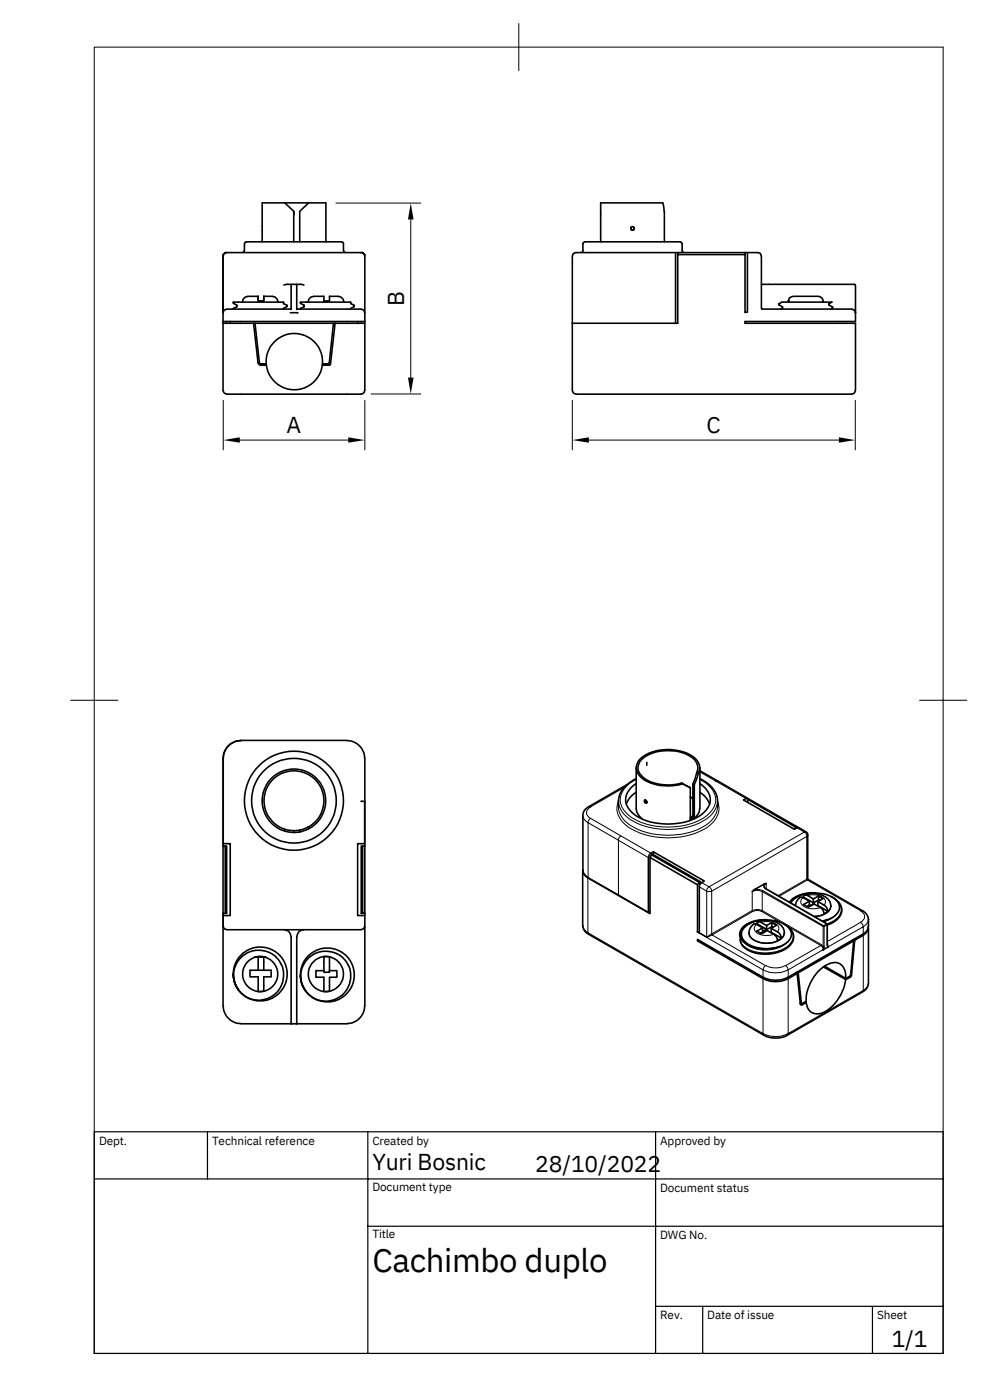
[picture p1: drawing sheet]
<svg xmlns="http://www.w3.org/2000/svg" width="210mm" height="297mm" viewBox="0 0 210 297" stroke-linecap="round" stroke-linejoin="round" font-family="sans-serif">
<g fill="none" stroke="#000" stroke-width=".34">
<path d="M47.3 54.3v11.9M47.5 53.9l-.2 .1v14.2M48.1 53.6l-.5 .2-.2 .5M51.8 53.2l-.1 .3-.2 .1M52.2 51.3h20.3M52.2 51.4h-.2l-.1 .3v1.5M60.4 43.1l1.9 1.7v6.5M62.4 44.9v.7M65.5 43.1l-1.9 1.7v6.5M65.5 43.1h3.7v8.2M65.5 43.1h-9.9v8.2M72.5 51.4h.3l.1 .3v1.5"/>
<path d="M72.9 53.2l.1 .3 .3 .1M76.7 53.6l.6 .3 .1 .4M77.1 53.7l-.1-.1h-29.2l-.2 .2M77.2 53.9l.2 .1v14.2M121.4 54.3v28.6M124.1 51.4l-.4 .3v1.5l-.1 .3-.2 .1M124.1 51.3h20.3M140.6 43.1l.3 1.8M140.7 43.1h-13.2v8.2M141 44.8v6.5M143.4 53.6v15M143.8 53.6h-19.9a3.3 3.3 0 0 0-2.2 .2l-.2 .5"/>
<path d="M144.4 51.4h.2l.1 .3M144.8 51.7v1.5v.3l.3 .1M158.1 53.6h2.7l.4 .1 .3 .6M158.1 53.6h-14.3v.4M158.1 53.6v.4M158.6 53.6v12.6h-.5M161.6 54.3l.1 11.3h17.4a2.82 2.82 0 0 1 2.2 .3l.2 .5M47.3 68.6h30.1M47.3 68.2v14.7M47.3 68.2h30.1M48.1 68.2v.4M48.9 68.2v.4"/>
<path d="M52.6 62.9h2.2M52.6 62.9a1.24 1.24 0 0 0-1.2 1.2M53.8 68.6l.9 8.4 .4 .5h1.4M54.1 68.6l.9 8.4 .3 .2h1.1M54.8 62.9v1h1.2v-1M56 62.9v1h-1.2v-1M56 62.9h1.8M56 62.9h.1M57.8 62.9a1.16 1.16 0 0 1 1.1 1.1M59 64v.1M60.1 65.6l.8-.6-.1-.2-.6-.3v-.4h-9.9a.51 .51 0 0 0-.8 .2l.8 .5v.2l-.8 .6M61.6 66.4h1.6"/>
<path d="M61.7 65.5v.1h-12.5a1.77 1.77 0 0 0-1.7 .4l-.1 .4M61.9 60.3h-1.1l-.5 .2M61.9 60.4l-.1 .1v5.2M61.9 60.3h.9M62.8 60.3h1.2l.5 .2M62.8 60.4l.2 .1v5.2M63 65.5l.1 .1h12.4a1.77 1.77 0 0 1 1.8 .4l.1 .4M66.5 62.9h2.2v1M66.5 62.9a1.16 1.16 0 0 0-1.1 1.2M68.7 63.9h1.2M70.8 68.6l-.9 8.4-.2 .2h-1.3M71.1 68.6l-1 8.7-.2 .2h-1.5"/>
<path d="M71.8 62.9a1.16 1.16 0 0 1 1.1 1.2M71.8 62.9h-1.9v1h-1.2M74.4 65.6l.1-.2 .7-.3-.1-.3-.6-.3a.38 .38 0 0 0-.2-.4 .38 .38 0 0 0-.4 0h-10.1v.3l.7 .4v.3l-.8 .5M75.9 68.2v.4zM76.7 68.2v.4M77.4 68.2v14.7l-.4 .6-.3 .1M158.1 66.4v-12.4h-14.3v14.6h-22.4M161.6 60.3h19.8l.1 .2M165.7 65.6l.3-.2v-.3l-.7-.3v-.3l.6-.4h10.6l-.6 .4 .1 .3 .7 .4-.4 .4M167.2 64v.1M167.2 63.9h.2a.92 .92 0 0 1 1.2-1h4.8a1.18 1.18 0 0 1 1.3 1.2M167.3 63.9v.1"/>
<path d="M181.5 66.4v1.8h-23.4v.4h23.4v14.3M181.5 60.5v5.9M181.5 66.4h.1M47.4 82.9l.2 .5 .5 .2M48.1 83.7h28.6M121.5 82.9l.2 .5 .5 .2M122.2 83.7h58.6M181.5 82.9l-.3 .6-.4 .1M51.1 157.2a3.8 3.8 0 0 0-3.7 3.7v18.2h1.5v15.2h-1.5M51.1 157.1h22.5M73.6 157.2a3.8 3.8 0 0 1 3.8 3.7v33.4M47.3 179.6v33.9"/>
<path d="M47.3 179.6h.5v14.2M47.3 160.9v18.7M47.8 179.6h.3v14.2h-.8M60.4 176v.4M62.3 176.3v.4M63.6 176.2v.4M65.5 175.9a6.7 6.7 0 0 0 1.8-10.5 6.7 6.7 0 0 0-10.6 1 6.7 6.7 0 0 0 3.7 10M65.5 175.5a6.4 6.4 0 0 0 1.5-9.9 6.4 6.4 0 0 0-10 1 6.4 6.4 0 0 0 3.4 9.4M65.5 175.5v.4M65.5 175.5a6.6 6.6 0 0 1-5.1 .5M65.5 175.9a6.8 6.8 0 0 1-5.1 .5M76.7 170.1h.7v9h-1.5v15.2h1.5"/>
<path d="M77 179.6h-.3v14.2h.3M77.4 179.6h-.4v14.2h.4M133 166.5l-8.1 4.7a2.05 2.05 0 0 0-1.2 1.9v11.6l.3 .9 .8 .7M135 162.9v8.7a3 3 0 0 0 1.3 2.2M135 168.1l-1.4 1.2-.7 1.3M135 166.3a3.6 3.6 0 0 0-1.8 5 9.1 9.1 0 0 0 7.6 3.6 10.9 10.9 0 0 0 9.1-3.1 3.4 3.4 0 0 0-.8-5.1l-.6-.4M135 165.2a5.8 5.8 0 0 0-3.8 4.8v1.3M137 169.8l.2 .2a.26 .26 0 0 1 .1 .3 .26 .26 0 0 1-.3 .2 .26 .26 0 0 1-.2-.3 .2 .2 0 0 1-.1-.3 .2 .2 0 0 1 .3-.1 .2 .2 0 0 1 0 .3l.3 .2M137.3 161.8v.6M144.7 166.2a9.2 9.2 0 0 1-8.3-1.3 2.49 2.49 0 0 1 .4-4.3 9.7 9.7 0 0 1 10.2 .3 2.53 2.53 0 0 1 .8 3.1l-.8 2.5M144.9 166.4l1.5 .8M145 166.4l-.3-.2 1.5 .8"/>
<path d="M146.2 167l.3 .2v6.7l.8-.6M146.4 169.1l.6 .4M147 173.2l-.6 .4M147 166.5l.3 .1v6.7l-.3-.1zM147.9 164l.3 .1M148.1 164.1a2.6 2.6 0 0 0-1-3.5 10.1 10.1 0 0 0-11 .3 2.59 2.59 0 0 0 .2 4.3 10 10 0 0 0 8.6 1.1M148.2 164.2l-.9 2.4M148.5 171.6a3 3 0 0 1-1.3 2.2M148.5 168.1l1.3 1.2 .8 1.3M148.5 162.9v8.7M148.5 163.6l10.2 5.8M148.5 165.2a5.8 5.8 0 0 1 3.8 4.8v1.3"/>
<path d="M151.9 165.8h.1M152.3 165.8h-.4h.4M158.7 170.3v-.7h.2l10.3 6M158.7 169.6l10 5.9M158.8 169.6l-.4-.2-.6 .4 10.8 6.2 .5-.3M168.9 175.4l-.2 .1v.4M169.4 175.7h-.3M169.5 175.6l1.7 1.1 .2 .5v9.4l11.6 6.7a2.21 2.21 0 0 1 1.3 1.9v1.5M47.4 196.6l.2 .5 .5 .2h28.6l.5-.2 .2-.5M47.4 193.8v.5M47.4 194.3l-.1 2.3M60.3 197.3a1.45 1.45 0 0 1 1.4 1.5"/>
<path d="M61.8 198.8v18.4h.1M63 198.8v18.4h-.2M64.5 197.3a1.45 1.45 0 0 0-1.5 1.5M77.4 194.3v19.2a3.8 3.8 0 0 1-3.8 3.7M123.6 184.8v11.6a2.21 2.21 0 0 0 1.3 1.9l37.2 21.4a5.2 5.2 0 0 0 5 0l15.9-9.2a2.21 2.21 0 0 0 1.3-1.8v-11.7M123.7 184.6l.2 .9 .9 .8M124.8 186.3l13.1 7.6v-11.9l10.1 5.8v10M124.8 186.3l12.8 7.4 .3-.2M137.6 182v11.7M137.6 182l.3-.7 .7-.5 10.9 6.2-.7 .4-.4 .6v10l-.4-.2M137.9 182l.4-.6 10.1 5.8M138.3 181.4l.2-.1 10.1 5.8"/>
<path d="M138.6 180.8v.6M148 199.7v-.3l13.9 8M148.1 197.7v.1M148.3 199.5l-.3 .2 13.9 8M148.6 187.7v-.6l-.6 .7M160.4 196.2l.3-.1-.2 .1M160.9 195.6l1.5-.3 1.3 .1 1 .3 .9 .6a2.25 2.25 0 0 1 .8 1.7M161.8 196.9l-1.3-.7a.81 .81 0 0 0-1.1 .5 1.92 1.92 0 0 0 1.1 3.1 5 5 0 0 0 5.7-1.1l.2-.7M162.2 188.1l.3 .5 13 7.5 .1 4.5M162.4 195.2l1.9 .2M162.5 195.2l-2.1 .3-1.1 .4a2.46 2.46 0 0 0-1.7 3.4l.4 .5 1.1 .8 1.8 .6 2.1 .1 2.4-.4a2.93 2.93 0 0 0 2.5-3l-.5-.9-.4-.5-1-.6-1.7-.5M162.6 187.5l-2.5 1.3-.5 .4"/>
<path d="M162.7 196.4v.8l-.9 .5v-.8l-1.2 .7 1 .6 1.2-.7 1.4 .8a1.54 1.54 0 0 1 .8 1.3l.8-.5M162.7 196.4l-1.3-.7a.5 .5 0 0 0-.7 .1v.3l2 1.1M162.8 195.2l-2.3 .2-1.5 .4-1.3 .9-.6 .9a2.33 2.33 0 0 0 1.6 2.9l1 .5 2 .4 2.1-.1 1.7-.4M163.7 197l1.3 .8a1.72 1.72 0 0 1 .8 1.3l-2.1-1.2zM163.8 196.7v-.9l1 .6-1.1 .6M163.8 195.8l-1.1 .6M164 196.8l-.2-.1-2.4 1.3M166.1 196l1.5 1.1a2.61 2.61 0 0 1-.9 4.2l-.8 .6-1.4 .4-1.2 .2-1.8-.1a4.9 4.9 0 0 1-4.3-2.3l-.1-1M170.5 190.5h-.2M170.8 189.9l2.1-.3 1.6 .4 .8 .5a2.24 2.24 0 0 1 1 1.9M171.7 192.1l.3 .1 .8-.4-.8 .5zM171.7 191.3v.8l-.4 .3"/>
<path d="M171.7 191.3l-1.2 .7 1 .5 1.2-.6 1.4 .7a1.72 1.72 0 0 1 .8 1.3l.7-.5M171.7 191.3l-1.3-.8a.82 .82 0 0 0-1.2 .6l-.4 1.1M172.6 191.6l.2 .2M172.6 190.8l-1.3-.8a.54 .54 0 0 0-.8 .4l2.1 1.2M172.6 189.5l1.9 .2M172.7 189.5l-1.7 .2-1.1 .3-1 .5-1.1 1.1M173 189.5a6.6 6.6 0 0 0-5.4 1.9l-.1 .1M173.6 191.3l1.3 .8a1.72 1.72 0 0 1 .8 1.3l-2.1-1.2zM173.7 191l-1.1 .6M173.7 190.2l-1.1 .6v.8M173.9 191.1l-.2-.1v-.8l1 .5-1.1 .6M174.5 189.6l1.7 .6 .9 .5a2.14 2.14 0 0 1-.2 3.9l-1.1 .6-1.3 .3 1.2-.3"/>
<path d="M176.3 192.4a3.2 3.2 0 0 1-3.5 2.1M176.3 190.3l.8 .4 .7 .6a2.65 2.65 0 0 1-.8 4.4l-1.4 .6M180.9 199.5l.3 .2-.7 7.2M181.1 199.4l.3 .2-.7 7.4-.2 .4-1 .5-4.8-2.7M181.1 199.4l.3 .2M181.2 199.7l-11.8 6.8M183.2 198.5l-1.8 1.1M183.2 198.2l-15.9 9.2M184.2 196.8l-.2 .9-.9 .8M184.2 196.7l-.3 .8-.8 .7M47.4 213.5a3.8 3.8 0 0 0 3.7 3.7M49.5 206.7v.6a5.7 5.7 0 0 0 8.7 4.3 5.7 5.7 0 0 0 0-9.7 5.7 5.7 0 0 0-8.7 4.3l.1 1.7 .3 .9 .7 1.4"/>
<path d="M51.1 217.3h10.5M54.1 203.1h.1a.38 .38 0 0 1 .4 0 .38 .38 0 0 1 .2 .4v2.4M54.2 203.1h2.1zM54.2 203.2a3.4 3.4 0 0 1 2.1 0M54.8 203.1h1.2M55.9 210.4h-1.2M56 203.1h.3M56 205.9h1.5v1.4h-1.5v3.1M56 205.9h-2.9v1.4h1.7v3.2M56 203.1v2.8M56.3 203.1h.1M58.5 203.1l.7 .7 .4 .8"/>
<path d="M58.5 203l-1.4-.9-1.3-.3a5.3 5.3 0 0 0-5.4 2.4 5.3 5.3 0 0 0 .2 6M59.7 204.6l.4 1.4v1.7a5.3 5.3 0 0 1-3.9 4.4 5.3 5.3 0 0 1-5.6-1.9M61.7 217.3h1.4M63.1 217.3h10.5M63.7 206.9l.2 1.1a5.7 5.7 0 0 0 8.9 3.6 5.7 5.7 0 0 0-.6-9.6 5.7 5.7 0 0 0-8.4 4.7l.2 2 .9 1.7M68.7 206h-1.7v1.4h1.7v3.1M68.7 206v.3h1.2v-.3M68.7 203v3M68.7 203l1.2 .1M69.9 206h1.6v1.4h-1.6v3h-1.2M69.9 203v3M72.8 203.3l.6 .7 .5 .8"/>
<path d="M72.8 203.3l-1.5-1-1.3-.3a5.3 5.3 0 0 0-5.4 2.4 5.3 5.3 0 0 0 .3 6M73.9 204.8l.5 1.7v1.4a5.3 5.3 0 0 1-3.9 4.4 5.3 5.3 0 0 1-5.6-1.9M162 207.7a5.7 5.7 0 0 0 5.2 0M162 207.4a5.7 5.7 0 0 0 5.2 0M168.9 206.4l.3 .2 .6 6.4 .1 .3 .3-.1M169.1 206.3l.3 .2 .6 6.4 .2 .1 .8-.5M169.2 206.6l-1.9 1.1M169.8 212.8l.3 .2M170.9 212.7l.2 .1-.9 .5M174.7 201.6h.1M174.9 205l4.6 2.7 .8-.5 .2-.3M175.7 201l-1 .6"/>
<path d="M179.5 207.9a9.1 9.1 0 0 1-5.3 7.2 2.37 2.37 0 0 1-3.1-2.3M179.5 207.7a2.84 2.84 0 0 0-2.2-3.4 6.7 6.7 0 0 0-5.3 4.2l-.8 2.1-.1 1.9"/>
<circle cx="134.2" cy="48.5" r=".36"/>
<circle cx="62.5" cy="76.7" r="6"/>
<circle cx="62.4" cy="169.9" r="9"/>
<circle cx="62.4" cy="169.9" r="10.5"/>
<circle cx="55.2" cy="206.7" r="3.7"/>
<circle cx="69.2" cy="206.7" r="3.7"/>
</g>
<g fill="none" stroke="#000" stroke-width=".21">
<path d="M20 10h180.1v277.2h-180.1zM110.1 5v10M71.3 43.1h18M87.2 46.6v33.5M47.4 85v10.5M50.9 93.4h23M77.4 85v10.5M78.8 83.6h10.5M121.4 85v10.5M125 93.4h53M181.5 85v10.5M15 148.6h10"/>
<path d="M195.1 148.6h10M123.7 173.1l.3 .8 .8 .7 .1-.5 .4-.4M125.3 173.7l12.8 7.4M125.3 171.3a1.25 1.25 0 0 0-.8 1.2 1.25 1.25 0 0 0 .8 1.2M131.2 171.3a5.6 5.6 0 0 0 3.9 4.6 16.5 16.5 0 0 0 14.8-.8 5.1 5.1 0 0 0 2.4-3.8M131.2 170a5.6 5.6 0 0 0 3.9 4.7 16.5 16.5 0 0 0 14.8-.9 5.1 5.1 0 0 0 2.4-3.8M131.2 178.3l-6.4-3.7v23.4l37.1 21.4v-11.7M131.2 178.3v11.7M131.2 178.3l6.4 3.7M131.3 169.9a4.5 4.5 0 0 0 2.1 5.7 16.8 16.8 0 0 0 16.6 0 4.5 4.5 0 0 0 2.2-5.7M131.7 177.4l-.3 .4-.2 .5M132.4 167.1l-7.1 4.2-.3-.1"/>
<path d="M135 165.4a5.3 5.3 0 0 0-3.4 4.7 5.7 5.7 0 0 0 3.6 4 15.8 15.8 0 0 0 14.5-.8 4.1 4.1 0 0 0 1.9-4.9 6.3 6.3 0 0 0-3.1-3M148.5 163.8l9.8 5.7M169.1 175.7l1.6 .9-20.2 11.6-1.6-.9M171 176.6h-.3l.4 .4 .1 .5 .2-.3M123.7 196.4l.3 .9 .8 .7 .2 .3M148 197.8l13.9 8v1.6M148 197.8l2 1.1-1.6-.9M148.4 188.2l1.6 .9v9.8M150.3 188.3l.2-.1 .2 .2a.46 .46 0 0 1 .3 .7 .46 .46 0 0 1-.7 .1l-.3-.1v-.2zM151 198.2l.1 .2M151 198.2l-1 .7M151.1 198.4l-1.1 .5"/>
<path d="M151.1 198.4l11.4 6.5-.4 .4-.1 .5a5.7 5.7 0 0 0 5.2 0l-.1-.5-.4-.4 7.5-4.2M151.1 198.4h.1M157 198.3a2.97 2.97 0 0 0 2.3 2.5l1.3 .4 1.3 .1M158.9 198a2.75 2.75 0 0 0 2.6 2.1 4.9 4.9 0 0 0 4.7-1.4l.2-.7M159.7 193.5v-.1a.99 .99 0 0 1 1.3-.4l.7 .3v.2l4 2.3M159.7 193.5l-8.6 4.9M159.8 193.5a2.16 2.16 0 0 1 1.8 0M159.9 195.7l-.9 .3M160.1 188.8h.6l1.1 .2M160.5 196.2a1.07 1.07 0 0 0-.4 1.1 1.07 1.07 0 0 0 .7 .8 4.4 4.4 0 0 0 3.4 .2M161.4 195.7a3.4 3.4 0 0 1 3.8 1 .96 .96 0 0 1-.2 1.1M161.7 189.2a2.33 2.33 0 0 0-2.1 0v4l-8.6 5v-9.1l20.2-11.6v9.1l-6.1 3.5"/>
<path d="M161.7 189.2v4l12.5 7.3M161.7 189.2l13 7.4v4.3M161.8 189.2l.1-.2 12.9 7.5M162.1 187.7v.5l.4 .5M162.5 188.7h.1M162.5 188.7l12.9 7.4M162.6 187.5l-.4 .6M162.6 187.5v1.2M162.8 195.2l-1.8 .1-1.2 .3a3.2 3.2 0 0 0-2.7 2.8 2.7 2.7 0 0 0 1.2 1.6M166.3 196l.2 .2a2.6 2.6 0 0 1 1.2 4l-1.5 1.2-1.4 .5-1.5 .3h-1.4l-1.3-.1-1.6-.5-.8-.5a2.16 2.16 0 0 1-1.1-1.7M167.2 199.9l-.9 .7-.9 .5-2.4 .5-2.4-.1-1.2-.5-1.1-.7M167.2 196.6l7 4.1"/>
<path d="M168.4 198.8a3.8 3.8 0 0 1-3.1 3.2 9.1 9.1 0 0 1-6.6-.4M170.1 189.9l-.9 .4M170.4 190.5a1.07 1.07 0 0 0-.5 1.1 1.07 1.07 0 0 0 .8 .8 4.4 4.4 0 0 0 3.4 .2M171.2 186.6l.1 .2M171.3 190.1a3.4 3.4 0 0 1 3.8 .9 .96 .96 0 0 1-.3 1.1M171.3 186.8l11.3 6.5h.4M171.3 186.8l-6 3.4M171.4 186.5l-.2 .1M171.5 186.6l-.2 .2M173 189.5h-.2a6.1 6.1 0 0 0-5.3 2M174.8 196.5l-.1 .1h.2M174.8 196.5l.1 .1"/>
<path d="M174.9 196.6l.6-.3v4.3l.2 .4M174.9 196.6v4.3M175.2 195.3l-.7 .2M175.4 196.1l-.6 .4M176.3 192.3a2.55 2.55 0 0 1-2.5 2.1l-1.2 .1M176.5 190.4h.1a2.71 2.71 0 0 1 1.5 4l-1.2 1.1-1.5 .6M177.4 194.1a5.7 5.7 0 0 1-2.7 1.6M178.6 193.1a3.8 3.8 0 0 1-3.1 3.2l-.1-.2M182.6 193.3a1.24 1.24 0 0 1 .9 1.2 1.24 1.24 0 0 1-.9 1.2M182.6 195.7l-7 4.1M183.2 198.5v11.7l-15.9 9.2v-11.7M183.2 198.2v-1.5l-7.5 4.3"/>
<path d="M184.2 195.2l-.3 .8-.8 .7-.1-.5-.4-.4M162.1 219.7l-.1-.3a5.7 5.7 0 0 0 5.2 0l-.2 .3M162.5 204.9a4.5 4.5 0 0 0 4.2 0M165 201l-1.9 .4h-1.8l-1.3-.3M169.8 213l.4 .3M169.8 212.7l.2 .2M174.2 200.7l.3 .3 .2 .6M174.2 200.5v.2M174.2 200.5l.5 .4M174.7 200.9v.2M174.7 201.6l-7.4 4.2v1.6M174.7 201.6h.1"/>
<path d="M174.7 201.1h.1M174.7 201.1v.5M174.7 200.9h.2M174.8 201.1l-.1 .5M174.9 200.9l-.1 .2M175.5 200.5l.2 .5M175.6 200.6l.1 .4M175.6 200.6v.1M175.6 200.6h.1M175.7 201h.1M180.3 207.2l.2 .2M180.5 206.9l.2 .1"/>
<path d="M184.2 208.7l-.3 .8-.8 .7-.1 .3"/>
</g>
<path d="M20 240.2h180.1v47h-180.1zM20 250.2h180.1M44 240.2v10M78.1 240.2v47M139.1 240.2v47M78.1 260.3h122M139.1 277.2h61M149.1 277.2v10M185.1 277.2v10" fill="none" stroke="#000" stroke-width=".25"/>
<path d="M87.2 43.1l.6 3.5h-1.2zM47.4 93.4l3.5-.6v1.2zM73.9 92.8l3.5 .6-3.5 .6zM86.6 80.1h1.2l-.6 3.5zM121.4 93.4l3.6-.6v1.2zM178 92.8l3.5 .6-3.5 .6z" fill="#000"/>
<text font-size="7" x="79" y="270">Cachimbo duplo</text>
<g font-size="4.9">
<text x="85.7" y="64.9" transform="rotate(-90 85.7 64.9)">B</text>
<text x="60.8" y="91.9">A</text>
<text x="150" y="91.9">C</text>
<text x="79" y="248.2">Yuri Bosnic</text>
<text x="113.6" y="248.6">28/10/2022</text>
<text x="189.2" y="285.8">1/1</text>
</g>
<g font-size="2.5">
<text x="21" y="243">Dept.</text>
<text x="45" y="243">Technical reference</text>
<text x="79" y="242.9">Created by</text>
<text x="140.1" y="243">Approved by</text>
<text x="79" y="252.7">Document type</text>
<text x="140.1" y="253">Document status</text>
<text x="79" y="262.8">Title</text>
<text x="140.1" y="263">DWG No.</text>
<text x="140.1" y="280">Rev.</text>
<text x="150.1" y="280">Date of issue</text>
<text x="186.1" y="280">Sheet</text>
</g>
</svg>
